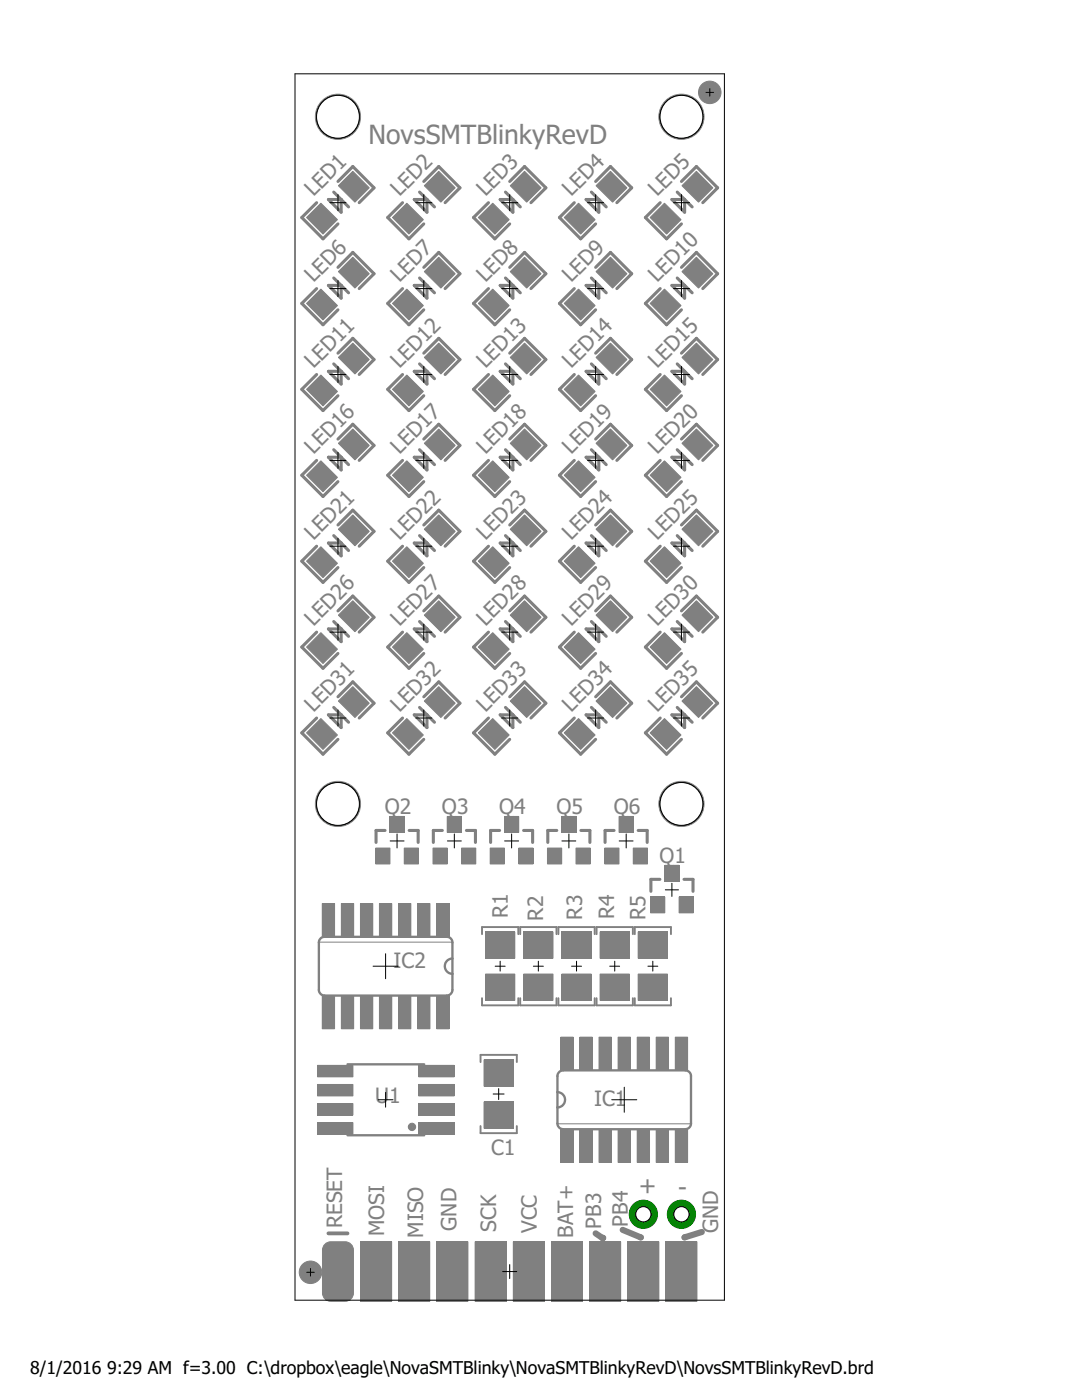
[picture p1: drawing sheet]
<svg xmlns="http://www.w3.org/2000/svg" width="216mm" height="279mm" viewBox="0 0 216 279" stroke-linecap="round" stroke-linejoin="round" font-family="sans-serif">
<g fill="#808080" stroke="#808080" stroke-width=".2">
<path d="M83.5 224h7.1v2.3h-7.1z"/>
<path d="M83.5 220.2h7.1v2.3h-7.1z"/>
<path d="M83.5 216.4h7.1v2.3h-7.1z"/>
<path d="M83.5 212.6h7.1v2.3h-7.1z"/>
<path d="M63.4 212.6h7v2.3h-7z"/>
<path d="M63.4 216.4h7v2.3h-7z"/>
<path d="M63.4 220.2h7v2.3h-7z"/>
<path d="M63.4 224h7v2.3h-7z"/>
<path d="M96.6 211.5h5.8v5.3h-5.8z"/>
<path d="M96.6 219.9h5.8v5.3h-5.8z"/>
<path d="M96.9 186h5.8v5.2h-5.8z"/>
<path d="M96.9 194.4h5.8v5.2h-5.8z"/>
<path d="M104.5 186h5.8v5.2h-5.8z"/>
<path d="M104.5 194.4h5.8v5.2h-5.8z"/>
<path d="M112.1 186h5.9v5.2h-5.9z"/>
<path d="M112.1 194.4h5.9v5.2h-5.9z"/>
<path d="M119.7 186h5.9v5.2h-5.9z"/>
<path d="M119.7 194.4h5.9v5.2h-5.9z"/>
<path d="M127.3 186h5.9v5.2h-5.9z"/>
<path d="M127.3 194.4h5.9v5.2h-5.9z"/>
<path d="M87.1 180.3h2.5v6.6h-2.5z"/>
<path d="M87.1 198.8h2.5v6.5h-2.5z"/>
<path d="M83.3 180.3h2.5v6.6h-2.5z"/>
<path d="M79.5 180.3h2.5v6.6h-2.5z"/>
<path d="M83.3 198.8h2.5v6.5h-2.5z"/>
<path d="M79.5 198.8h2.5v6.5h-2.5z"/>
<path d="M75.7 180.3h2.5v6.6h-2.5z"/>
<path d="M75.7 198.8h2.5v6.5h-2.5z"/>
<path d="M71.9 180.3h2.5v6.6h-2.5z"/>
<path d="M68.1 180.3h2.5v6.6h-2.5z"/>
<path d="M71.9 198.8h2.5v6.5h-2.5z"/>
<path d="M68.1 198.8h2.5v6.5h-2.5z"/>
<path d="M64.3 180.3h2.5v6.6h-2.5z"/>
<path d="M64.3 198.8h2.5v6.5h-2.5z"/>
<path d="M75 169.2h2.8v3.2h-2.8z"/>
<path d="M80.7 169.2h2.8v3.2h-2.8z"/>
<path d="M77.8 162.9h2.8v3.2h-2.8z"/>
<path d="M86.4 169.2h2.8v3.2h-2.8z"/>
<path d="M92.1 169.2h2.8v3.2h-2.8z"/>
<path d="M89.2 162.9h2.9v3.2h-2.9z"/>
<path d="M97.8 169.2h2.8v3.2h-2.8z"/>
<path d="M103.5 169.2h2.9v3.2h-2.9z"/>
<path d="M100.7 162.9h2.8v3.2h-2.8z"/>
<path d="M109.2 169.2h2.9v3.2h-2.9z"/>
<path d="M114.9 169.2h2.9v3.2h-2.9z"/>
<path d="M112.1 162.9h2.8v3.2h-2.8z"/>
<path d="M120.7 169.2h2.8v3.2h-2.8z"/>
<path d="M126.4 169.2h2.8v3.2h-2.8z"/>
<path d="M123.5 162.9h2.9v3.2h-2.9z"/>
<path d="M111.9 225.4h2.5v6.6h-2.5z"/>
<path d="M111.9 207h2.5v6.6h-2.5z"/>
<path d="M115.7 225.4h2.5v6.6h-2.5z"/>
<path d="M119.5 225.4h2.5v6.6h-2.5z"/>
<path d="M115.7 207h2.5v6.6h-2.5z"/>
<path d="M119.5 207h2.5v6.6h-2.5z"/>
<path d="M123.3 225.4h2.5v6.6h-2.5z"/>
<path d="M123.3 207h2.5v6.6h-2.5z"/>
<path d="M127.1 225.4h2.5v6.6h-2.5z"/>
<path d="M130.9 225.4h2.5v6.6h-2.5z"/>
<path d="M127.1 207h2.5v6.6h-2.5z"/>
<path d="M130.9 207h2.5v6.6h-2.5z"/>
<path d="M134.7 225.4h2.5v6.6h-2.5z"/>
<path d="M134.7 207h2.5v6.6h-2.5z"/>
<path d="M129.7 43.4l2.9-2.8 3.3 3.2-2.9 2.9z"/>
<path d="M136.1 37.1l2.9-2.9 3.2 3.3-2.8 2.8z"/>
<path d="M129.7 60.6l2.9-2.9 3.3 3.3-2.9 2.9z"/>
<path d="M136.1 54.2l2.9-2.9 3.2 3.3-2.8 2.9z"/>
<path d="M129.7 77.7l2.9-2.9 3.3 3.3-2.9 2.9z"/>
<path d="M136.1 71.3l2.9-2.8 3.2 3.3-2.8 2.8z"/>
<path d="M132.6 92l3.3 3.3-2.9 2.8-3.3-3.3z"/>
<path d="M136.1 88.5l2.9-2.9 3.2 3.3-2.8 2.9z"/>
<path d="M132.6 109.1l3.3 3.3-2.9 2.9-3.3-3.3z"/>
<path d="M136.1 105.6l2.9-2.8 3.2 3.2-2.8 2.9z"/>
<path d="M132.6 126.3l3.3 3.3-2.9 2.8-3.3-3.3z"/>
<path d="M136.1 122.8l2.9-2.9 3.2 3.3-2.8 2.9z"/>
<path d="M129.7 146.3l2.9-2.9 3.3 3.3-2.9 2.9z"/>
<path d="M136.1 139.9l2.9-2.9 3.2 3.3-2.8 2.9z"/>
<path d="M112.6 43.4l2.8-2.8 3.3 3.2-2.8 2.9z"/>
<path d="M118.9 37.1l2.9-2.9 3.3 3.3-2.9 2.8z"/>
<path d="M112.6 60.6l2.8-2.9 3.3 3.3-2.8 2.9z"/>
<path d="M118.9 54.2l2.9-2.9 3.3 3.3-2.9 2.9z"/>
<path d="M112.6 77.7l2.8-2.9 3.3 3.3-2.8 2.9z"/>
<path d="M118.9 71.3l2.9-2.8 3.3 3.3-2.9 2.8z"/>
<path d="M115.4 92l3.3 3.3-2.8 2.8-3.3-3.3z"/>
<path d="M118.9 88.5l2.9-2.9 3.3 3.3-2.9 2.9z"/>
<path d="M115.4 109.1l3.3 3.3-2.8 2.9-3.3-3.3z"/>
<path d="M118.9 105.6l2.9-2.8 3.3 3.2-2.9 2.9z"/>
<path d="M115.4 126.3l3.3 3.3-2.8 2.8-3.3-3.3z"/>
<path d="M118.9 122.8l2.9-2.9 3.3 3.3-2.9 2.9z"/>
<path d="M112.6 146.3l2.8-2.9 3.3 3.3-2.8 2.9z"/>
<path d="M118.9 139.9l2.9-2.9 3.3 3.3-2.9 2.9z"/>
<path d="M95.4 43.4l2.9-2.8 3.3 3.2-2.9 2.9z"/>
<path d="M104.7 34.2l3.3 3.3-2.9 2.8-3.3-3.2z"/>
<path d="M95.4 60.6l2.9-2.9 3.3 3.3-2.9 2.9z"/>
<path d="M104.7 51.3l3.3 3.3-2.9 2.9-3.3-3.3z"/>
<path d="M95.4 77.7l2.9-2.9 3.3 3.3-2.9 2.9z"/>
<path d="M101.8 71.3l2.9-2.8 3.3 3.3-2.9 2.8z"/>
<path d="M95.4 94.8l2.9-2.8 3.3 3.3-2.9 2.8z"/>
<path d="M101.8 88.5l2.9-2.9 3.3 3.3-2.9 2.9z"/>
<path d="M95.4 112l2.9-2.9 3.3 3.3-2.9 2.9z"/>
<path d="M101.8 105.6l2.9-2.8 3.3 3.2-2.9 2.9z"/>
<path d="M95.4 129.1l2.9-2.8 3.3 3.3-2.9 2.8z"/>
<path d="M104.7 119.9l3.3 3.3-2.9 2.9-3.3-3.3z"/>
<path d="M95.4 146.3l2.9-2.9 3.3 3.3-2.9 2.9z"/>
<path d="M104.7 137l3.3 3.3-2.9 2.9-3.3-3.3z"/>
<path d="M78.3 43.4l2.9-2.8 3.3 3.2-2.9 2.9z"/>
<path d="M84.7 37.1l2.8-2.9 3.3 3.3-2.8 2.8z"/>
<path d="M78.3 60.6l2.9-2.9 3.3 3.3-2.9 2.9z"/>
<path d="M84.7 54.2l2.8-2.9 3.3 3.3-2.8 2.9z"/>
<path d="M78.3 77.7l2.9-2.9 3.3 3.3-2.9 2.9z"/>
<path d="M84.7 71.3l2.8-2.8 3.3 3.3-2.8 2.8z"/>
<path d="M81.2 92l3.3 3.3-2.9 2.8-3.3-3.3z"/>
<path d="M84.7 88.5l2.8-2.9 3.3 3.3-2.8 2.9z"/>
<path d="M81.2 109.1l3.3 3.3-2.9 2.9-3.3-3.3z"/>
<path d="M84.7 105.6l2.8-2.8 3.3 3.2-2.8 2.9z"/>
<path d="M81.2 126.3l3.3 3.3-2.9 2.8-3.3-3.3z"/>
<path d="M84.7 122.8l2.8-2.9 3.3 3.3-2.8 2.9z"/>
<path d="M78.3 146.3l2.9-2.9 3.3 3.3-2.9 2.9z"/>
<path d="M84.7 139.9l2.8-2.9 3.3 3.3-2.8 2.9z"/>
<path d="M64 40.6l3.3 3.2-2.8 2.9-3.3-3.3z"/>
<path d="M67.5 37.1l2.9-2.9 3.3 3.3-2.9 2.8z"/>
<path d="M61.2 60.6l2.8-2.9 3.3 3.3-2.8 2.9z"/>
<path d="M67.5 54.2l2.9-2.9 3.3 3.3-2.9 2.9z"/>
<path d="M64 74.8l3.3 3.3-2.8 2.9-3.3-3.3z"/>
<path d="M67.5 71.3l2.9-2.8 3.3 3.3-2.9 2.8z"/>
<path d="M64 92l3.3 3.3-2.8 2.8-3.3-3.3z"/>
<path d="M67.5 88.5l2.9-2.9 3.3 3.3-2.9 2.9z"/>
<path d="M64 109.1l3.3 3.3-2.8 2.9-3.3-3.3z"/>
<path d="M67.5 105.6l2.9-2.8 3.3 3.2-2.9 2.9z"/>
<path d="M64 126.3l3.3 3.3-2.8 2.8-3.3-3.3z"/>
<path d="M67.5 122.8l2.9-2.9 3.3 3.3-2.9 2.9z"/>
<path d="M61.2 146.3l2.8-2.9 3.3 3.3-2.8 2.9z"/>
<path d="M67.5 139.9l2.9-2.9 3.3 3.3-2.9 2.9z"/>
<path d="M129.8 179h2.9v3.2h-2.9z"/>
<path d="M135.5 179h2.8v3.2h-2.8z"/>
<path d="M132.7 172.7h2.8v3.2h-2.8z"/>
<path d="M72 247.8h6.1v11.9h-6.1z"/>
<path d="M79.6 247.8h6.1v11.9h-6.1z"/>
<path d="M87.2 247.8h6.2v11.9h-6.2z"/>
<path d="M94.8 247.8h6.2v11.9h-6.2z"/>
<path d="M102.4 247.8h6.2v11.9h-6.2z"/>
<path d="M110 247.8h6.2v11.9h-6.2z"/>
<path d="M117.7 247.8h6.1v11.9h-6.1z"/>
<path d="M125.3 247.8h6.2v11.9h-6.2z"/>
<path d="M132.9 247.8h6.2v11.9h-6.2z"/>
</g>
<g fill="#808080" stroke="#808080" stroke-width=".2">
<path d="M64.8 248.3l.8-.4 .4-.1h2.9a1.67 1.67 0 0 1 1.6 1.7v8.5a1.67 1.67 0 0 1-1.6 1.7h-2.9a1.67 1.67 0 0 1-1.7-1.7v-8.5l.1-.5z" fill-rule="evenodd"/>
<path d="M81.7 224.3a.74 .74 0 0 1 1.2 .3 .74 .74 0 0 1-.5 1 .74 .74 0 0 1-.9-.7h.6l.1-.1 .1 .1-.1 .1-.1-.1h-.6z" fill-rule="evenodd"/>
<circle cx="62" cy="253.9" r="2.24"/>
<circle cx="141.6" cy="18.4" r="2.24"/>
<circle cx="67.4" cy="23.3" r="4.5"/>
<circle cx="136" cy="23.3" r="4.5"/>
<circle cx="67.4" cy="160.4" r="4.5"/>
<circle cx="136" cy="160.4" r="4.5"/>
<circle cx="128.4" cy="242.3" r="1.52"/>
<circle cx="136" cy="242.3" r="1.52"/>
</g>
<path d="M64.1 187.2l.7-.2h24.3l.5 .1 .6 .5 .1 .5v9.4l-.1 .5-.3 .4-.8 .3h-24.3l-.5-.1-.6-.6-.1-.5v-9.4l.1-.5zM90.3 191.3a1.52 1.52 0 0 0-1.5 1.5 1.52 1.52 0 0 0 1.5 1.6M69.3 212.4h15.3M111.2 218a1.52 1.52 0 0 1 1.6 1.5 1.52 1.52 0 0 1-1.6 1.5M111.7 213.9l.7-.3h24.3l.5 .1 .4 .4 .3 .7v9.4l-.1 .5-.3 .4-.8 .3h-24.3l-.5-.2-.6-.5-.1-.5v-9.4l.1-.5zM69.3 226.6h15.3" fill="none" stroke="#808080" stroke-width=".47"/>
<path d="M96.2 186.4v-1.4h7.2v1.4M96.2 199.2v1.4h7.2v-1.4M103.8 186.4v-1.4h7.2v1.4M103.8 199.2v1.4h7.2v-1.4M111.4 186.4v-1.4h7.3v1.4M111.4 199.2v1.4h7.3v-1.4M119 186.4v-1.4h7.3v1.4M119 199.2v1.4h7.3v-1.4M126.7 186.4v-1.4h7.2v1.4M126.7 199.2v1.4h7.2v-1.4M95.9 212v-1.5h7.2v1.5M95.9 224.7v1.4h7.2v-1.4" fill="none" stroke="#808080" stroke-width=".38"/>
<path d="M63.6 188h26.7M111.2 224.3h26.7" fill="none" stroke="#808080" stroke-width=".2"/>
<g fill="none" stroke="#808080" stroke-width=".61">
<path d="M65.5 39.8h2.6v2.6zM66.6 38.3l3 3M67.4 36.2l3-3 4.2 4.3-2.9 2.9M82.7 39.8h2.5v2.6zM83.7 38.3l1.5 1.5M84.6 36.2l2.9-3 4.3 4.3-3 2.9M85.2 39.8l1.5 1.5M99.8 39.8h2.5v2.6zM100.9 38.3l1.4 1.5M101.7 36.2l3-3 4.2 4.3-3 2.9M102.3 39.8l1.5 1.5M116.9 39.8h2.6v2.6z"/>
<path d="M118 38.3l3 3M118.9 36.2l2.9-3 4.2 4.3-2.9 2.9M134.1 39.8h2.5v2.6zM135.1 38.3l1.5 1.5M136 36.2l3-3 4.2 4.3-3 2.9M136.6 39.8l1.5 1.5M63.2 57.6l-3 3 4.3 4.2 2.9-3M63.2 40.4l-3 3 4.3 4.3 2.9-3M65.5 57h2.6v2.5zM66.6 55.5l3 2.9M67.4 53.4l3-3 4.2 4.2-2.9 3M80.3 40.4l-2.9 3 4.2 4.3 3-3"/>
<path d="M80.3 57.6l-2.9 3 4.2 4.2 3-3M82.7 57h2.5v2.5zM83.7 55.5l1.5 1.5M84.6 53.4l2.9-3 4.3 4.2-3 3M85.2 57l1.5 1.4M97.5 40.4l-3 3 4.2 4.3 3-3M97.5 57.6l-3 3 4.2 4.2 3-3M99.8 57h2.5v2.5zM100.9 55.5l2.9 2.9M101.7 53.4l3-3 4.2 4.2-3 3M114.6 57.6l-3 3 4.3 4.2 3-3M114.6 40.4l-3 3 4.3 4.3 3-3"/>
<path d="M116.9 57h2.6v2.5zM118 55.5l3 2.9M118.9 53.4l2.9-3 4.2 4.2-2.9 3M131.7 40.4l-2.9 3 4.2 4.3 3-3M131.7 57.6l-2.9 3 4.2 4.2 3-3M134.1 57h2.5v2.5zM135.1 55.5l1.5 1.5M136 53.4l3-3 4.2 4.2-3 3M136.6 57l1.5 1.4M63.2 74.7l-3 3 4.3 4.2 2.9-2.9M65.5 74.1h2.6v2.5zM66.6 72.6l3 3"/>
<path d="M67.4 70.5l3-3 4.2 4.3-2.9 2.9M80.3 74.7l-2.9 3 4.2 4.2 3-2.9M82.7 74.1h2.5v2.5zM83.7 72.6l1.5 1.5M84.6 70.5l2.9-3 4.3 4.3-3 2.9M85.2 74.1l1.5 1.5M97.5 74.7l-3 3 4.2 4.2 3-2.9M99.8 74.1h2.5v2.5zM100.9 72.6l2.9 3M101.7 70.5l3-3 4.2 4.3-3 2.9M114.6 74.7l-3 3 4.3 4.2 3-2.9M116.9 74.1h2.6v2.5z"/>
<path d="M118 72.6l3 3M118.9 70.5l2.9-3 4.2 4.3-2.9 2.9M131.7 74.7l-2.9 3 4.2 4.2 3-2.9M134.1 74.1h2.5v2.5zM135.1 72.6l1.5 1.5M136 70.5l3-3 4.2 4.3-3 2.9M136.6 74.1l1.5 1.5M63.2 91.9l-3 2.9 4.3 4.3 2.9-3M65.5 91.2h2.6v2.6zM66.6 89.7l1.5 1.5M67.4 87.6l3-2.9 4.2 4.2-2.9 3M68.1 91.2l1.5 1.5"/>
<path d="M80.3 91.9l-2.9 2.9 4.2 4.3 3-3M82.7 91.2h2.5v2.6zM83.7 89.7l1.5 1.5M84.6 87.6l2.9-2.9 4.3 4.2-3 3M85.2 91.2l1.5 1.5M97.5 91.9l-3 2.9 4.2 4.3 3-3M99.8 91.2h2.5v2.6zM100.9 89.7l1.4 1.5M101.7 87.6l3-2.9 4.2 4.2-3 3M102.3 91.2l1.5 1.5M114.6 91.9l-3 2.9 4.3 4.3 3-3M116.9 91.2h2.6v2.6z"/>
<path d="M118 89.7l1.5 1.5M118.9 87.6l2.9-2.9 4.2 4.2-2.9 3M119.5 91.2l1.5 1.5M131.7 91.9l-2.9 2.9 4.2 4.3 3-3M134.1 91.2h2.5v2.6zM135.1 89.7l1.5 1.5M136 87.6l3-2.9 4.2 4.2-3 3M136.6 91.2l1.5 1.5M63.2 109l-3 3 4.3 4.2 2.9-2.9M65.5 108.4h2.6v2.5zM66.6 106.9l1.5 1.5M67.4 104.8l3-3 4.2 4.2-2.9 3"/>
<path d="M68.1 108.4l1.5 1.5M80.3 109l-2.9 3 4.2 4.2 3-2.9M82.7 108.4h2.5v2.5zM83.7 106.9l3 3M84.6 104.8l2.9-3 4.3 4.2-3 3M97.5 109l-3 3 4.2 4.2 3-2.9M99.8 108.4h2.5v2.5zM100.9 106.9l1.4 1.5M101.7 104.8l3-3 4.2 4.2-3 3M102.3 108.4l1.5 1.5M114.6 109l-3 3 4.3 4.2 3-2.9M116.9 108.4h2.6v2.5z"/>
<path d="M118 106.9l1.5 1.5M118.9 104.8l2.9-3 4.2 4.2-2.9 3M119.5 108.4l1.5 1.5M131.7 109l-2.9 3 4.2 4.2 3-2.9M134.1 108.4h2.5v2.5zM135.1 106.9l3 3M136 104.8l3-3 4.2 4.2-3 3M63.2 126.2l-3 2.9 4.3 4.3 2.9-3M65.5 125.5h2.6v2.6zM66.6 124l3 3M67.4 121.9l3-2.9 4.2 4.2-2.9 3M67.4 139.1l3-3 4.2 4.2-2.9 3"/>
<path d="M80.3 126.2l-2.9 2.9 4.2 4.3 3-3M82.7 125.5h2.5v2.6zM83.7 124l1.5 1.5M84.6 121.9l2.9-2.9 4.3 4.2-3 3M84.6 139.1l2.9-3 4.3 4.2-3 3M85.2 125.5l1.5 1.5M97.5 126.2l-3 2.9 4.2 4.3 3-3M99.8 125.5h2.5v2.6zM100.9 124l2.9 3M101.7 121.9l3-2.9 4.2 4.2-3 3M101.7 139.1l3-3 4.2 4.2-3 3M114.6 126.2l-3 2.9 4.3 4.3 3-3"/>
<path d="M116.9 125.5h2.6v2.6zM118 124l3 3M118.9 121.9l2.9-2.9 4.2 4.2-2.9 3M118.9 139.1l2.9-3 4.2 4.2-2.9 3M131.7 126.2l-2.9 2.9 4.2 4.3 3-3M134.1 125.5h2.5v2.6zM135.1 124l1.5 1.5M136 121.9l3-2.9 4.2 4.2-3 3M136 139.1l3-3 4.2 4.2-3 3M136.6 125.5l1.5 1.5M63.2 143.3l-3 3 4.3 4.2 2.9-2.9M65.5 142.7h2.6v2.5z"/>
<path d="M66.6 141.2l1.5 1.5M68.1 142.7l1.5 1.4M80.3 143.3l-2.9 3 4.2 4.2 3-2.9M82.7 142.7h2.5v2.5zM83.7 141.2l1.5 1.5M85.2 142.7l1.5 1.4M97.5 143.3l-3 3 4.2 4.2 3-2.9M99.8 142.7h2.5v2.5zM100.9 141.2l2.9 2.9M114.6 143.3l-3 3 4.3 4.2 3-2.9M116.9 142.7h2.6v2.5zM118 141.2l3 2.9"/>
<path d="M131.7 143.3l-2.9 3 4.2 4.2 3-2.9M134.1 142.7h2.5v2.5zM135.1 141.2l1.5 1.5M136.6 142.7l1.5 1.4M76.8 165.7h-1.8v2.4M81.6 165.7h1.8v2.4M88.3 165.7h-1.8v2.4M93.1 165.7h1.8v2.4M99.7 165.7h-1.8v2.4M104.5 165.7h1.8v2.4M111.1 165.7h-1.8v2.4M115.9 165.7h1.8v2.4"/>
<path d="M122.5 165.7h-1.8v2.4M127.3 165.7h1.8v2.4M131.7 175.5h-1.8v2.4M136.5 175.5h1.8v2.4"/>
</g>
<path d="M65.5 246.1h3.8" fill="none" stroke="#808080" stroke-width=".76"/>
<path d="M118.9 246.1l1.4 1-.1-.1h.2M124.2 245.4l3.7 1.6-.2-.1M140 245.9l-3.4 1.1 .2-.1" fill="none" stroke="#808080" stroke-width="1.2"/>
<g fill="none" stroke="#000" stroke-width=".2">
<path d="M140.9 18.4h1.5M141.6 17.7v1.5M66.5 23.3h1.8M67.4 22.4v1.8M67.4 38.8v3.3M84.6 38.8v3.3M101.7 38.8v3.3M118.9 38.8v3.3M135.1 23.3h1.8M136 22.4v1.8M136 38.8v3.3M65.8 40.4h3.2"/>
<path d="M65.8 57.6h3.2M67.4 56v3.2M83 40.4h3.2M83 57.6h3.2M84.6 56v3.2M100.1 40.4h3.2M100.1 57.6h3.2M101.7 56v3.2M117.2 40.4h3.2M117.2 57.6h3.2M118.9 56v3.2M134.4 40.4h3.2"/>
<path d="M134.4 57.6h3.2M136 56v3.2M65.8 74.7h3.2M67.4 73.1v3.2M83 74.7h3.2M84.6 73.1v3.2M100.1 74.7h3.2M101.7 73.1v3.2M117.2 74.7h3.2M118.9 73.1v3.2M134.4 74.7h3.2M136 73.1v3.2"/>
<path d="M65.8 91.9h3.2M67.4 90.3v3.2M83 91.9h3.2M84.6 90.3v3.2M100.1 91.9h3.2M101.7 90.3v3.2M117.2 91.9h3.2M118.9 90.3v3.2M134.4 91.9h3.2M136 90.3v3.2M65.8 109h3.2M67.4 107.4v3.2"/>
<path d="M83 109h3.2M84.6 107.4v3.2M100.1 109h3.2M101.7 107.4v3.2M117.2 109h3.2M118.9 107.4v3.2M134.4 109h3.2M136 107.4v3.2M65.8 126.2h3.2M67.4 124.6v3.2M83 126.2h3.2M84.6 124.6v3.2"/>
<path d="M100.1 126.2h3.2M101.7 124.6v3.2M117.2 126.2h3.2M118.9 124.6v3.2M134.4 126.2h3.2M136 124.6v3.2M65.8 143.3h3.2M67.4 141.7v3.2M67.4 159.6v1.7M83 143.3h3.2M84.6 141.7v3.2M100.1 143.3h3.2"/>
<path d="M101.7 141.7v3.2M117.2 143.3h3.2M118.9 141.7v3.2M134.4 143.3h3.2M136 141.7v3.2M136 159.6v1.7M66.5 160.4h1.8M77.9 167.8h2.7M79.2 166.4v2.8M89.3 167.8h2.8M90.7 166.4v2.8M100.7 167.8h2.8"/>
<path d="M102.1 166.4v2.8M112.1 167.8h2.8M113.5 166.4v2.8M123.5 167.8h2.8M124.9 166.4v2.8M132.8 177.6h2.6M134.1 176.3v2.6M135.1 160.4h1.8M74.4 192.8h5.1M76.9 190.3v5M98.8 192.8h2M99.8 191.8v2"/>
<path d="M106.4 192.8h2M107.4 191.8v2M114 192.8h2M115 191.8v2M121.7 192.8h1.9M122.7 191.8v2M129.3 192.8h2M130.3 191.8v2M75.5 219.5h2.9M76.9 218v3M98.4 218.3h2.2M99.5 217.3v2.1"/>
<path d="M122.1 219.5h5M124.6 217v5M61.2 253.9h1.5M62 253.2v1.5M100.3 253.8h2.8M101.7 252.4v2.8M127.6 242.3h1.5M128.4 241.6v1.5M135.2 242.3h1.5M136 241.6v1.5"/>
</g>
<circle cx="128.4" cy="242.3" r="2.82" fill="#008000" stroke="#008000" stroke-width=".2"/>
<circle cx="128.4" cy="242.3" r="1.52" fill="#fff" stroke="#000" stroke-width=".2"/>
<circle cx="136" cy="242.3" r="2.82" fill="#008000" stroke="#008000" stroke-width=".2"/>
<circle cx="136" cy="242.3" r="1.52" fill="#fff" stroke="#000" stroke-width=".2"/>
<g fill="none" stroke="#000" stroke-width=".2">
<path d="M58.9 14.7h85.6v244.8h-85.6z"/>
<circle cx="67.4" cy="23.3" r="4.3"/>
</g>
<circle cx="67.4" cy="23.3" r="4.3" fill="#fff" stroke="#000" stroke-width=".2"/>
<circle cx="136" cy="23.3" r="4.3" fill="none" stroke="#000" stroke-width=".2"/>
<circle cx="136" cy="23.3" r="4.3" fill="#fff" stroke="#000" stroke-width=".2"/>
<circle cx="67.4" cy="160.4" r="4.3" fill="none" stroke="#000" stroke-width=".2"/>
<circle cx="67.4" cy="160.4" r="4.3" fill="#fff" stroke="#000" stroke-width=".2"/>
<circle cx="136" cy="160.4" r="4.3" fill="none" stroke="#000" stroke-width=".2"/>
<circle cx="136" cy="160.4" r="4.3" fill="#fff" stroke="#000" stroke-width=".2"/>
<text font-size="5.3" fill="#808080" x="73.5" y="28.8">NovsSMTBlinkyRevD</text>
<g font-size="4.8" fill="#808080">
<text x="127.5" y="238.2">+</text>
<text x="135.3" y="238.6">-</text>
</g>
<g font-size="4.2" fill="#808080">
<text x="62.6" y="39.4" transform="rotate(-45 62.6 39.4)">LED1</text>
<text x="79.7" y="39.4" transform="rotate(-45 79.7 39.4)">LED2</text>
<text x="96.9" y="39.4" transform="rotate(-45 96.9 39.4)">LED3</text>
<text x="114" y="39.4" transform="rotate(-45 114 39.4)">LED4</text>
<text x="131.1" y="39.4" transform="rotate(-45 131.1 39.4)">LED5</text>
<text x="62.6" y="56.5" transform="rotate(-45 62.6 56.5)">LED6</text>
<text x="79.7" y="56.5" transform="rotate(-45 79.7 56.5)">LED7</text>
<text x="96.9" y="56.5" transform="rotate(-45 96.9 56.5)">LED8</text>
<text x="114" y="56.5" transform="rotate(-45 114 56.5)">LED9</text>
<text x="131.1" y="56.5" transform="rotate(-45 131.1 56.5)">LED10</text>
<text x="62.6" y="73.7" transform="rotate(-45 62.6 73.7)">LED1</text>
<text x="79.7" y="73.7" transform="rotate(-45 79.7 73.7)">LED12</text>
<text x="96.9" y="73.7" transform="rotate(-45 96.9 73.7)">LED13</text>
<text x="114" y="73.7" transform="rotate(-45 114 73.7)">LED14</text>
<text x="131.1" y="73.7" transform="rotate(-45 131.1 73.7)">LED15</text>
<text x="62.6" y="90.8" transform="rotate(-45 62.6 90.8)">LED16</text>
<text x="79.7" y="90.8" transform="rotate(-45 79.7 90.8)">LED17</text>
<text x="96.9" y="90.8" transform="rotate(-45 96.9 90.8)">LED18</text>
<text x="114" y="90.8" transform="rotate(-45 114 90.8)">LED19</text>
<text x="131.1" y="90.8" transform="rotate(-45 131.1 90.8)">LED20</text>
<text x="62.6" y="107.9" transform="rotate(-45 62.6 107.9)">LED21</text>
<text x="79.7" y="107.9" transform="rotate(-45 79.7 107.9)">LED2</text>
<text x="96.9" y="107.9" transform="rotate(-45 96.9 107.9)">LED23</text>
<text x="114" y="107.9" transform="rotate(-45 114 107.9)">LED24</text>
<text x="131.1" y="107.9" transform="rotate(-45 131.1 107.9)">LED25</text>
<text x="62.6" y="125.1" transform="rotate(-45 62.6 125.1)">LED26</text>
<text x="79.7" y="125.1" transform="rotate(-45 79.7 125.1)">LED27</text>
<text x="96.9" y="125.1" transform="rotate(-45 96.9 125.1)">LED28</text>
<text x="114" y="125.1" transform="rotate(-45 114 125.1)">LED29</text>
<text x="131.1" y="125.1" transform="rotate(-45 131.1 125.1)">LED30</text>
<text x="62.6" y="142.2" transform="rotate(-45 62.6 142.2)">LED31</text>
<text x="79.7" y="142.2" transform="rotate(-45 79.7 142.2)">LED32</text>
<text x="96.9" y="142.2" transform="rotate(-45 96.9 142.2)">LED3</text>
<text x="114" y="142.2" transform="rotate(-45 114 142.2)">LED34</text>
<text x="131.1" y="142.2" transform="rotate(-45 131.1 142.2)">LED35</text>
<text x="76.8" y="162.5">Q2</text>
<text x="88.2" y="162.5">Q3</text>
<text x="99.6" y="162.5">Q4</text>
<text x="111" y="162.5">Q5</text>
<text x="122.5" y="162.5">Q6</text>
<text x="131.6" y="172.3">Q1</text>
<text x="101.4" y="183.2" transform="rotate(-90 101.4 183.2)">R1</text>
<text x="108.4" y="183.7" transform="rotate(-90 108.4 183.7)">R2</text>
<text x="116.1" y="183.5" transform="rotate(-90 116.1 183.5)">R3</text>
<text x="122.5" y="183.4" transform="rotate(-90 122.5 183.4)">R4</text>
<text x="128.8" y="183.6" transform="rotate(-90 128.8 183.6)">R5</text>
<text x="78.6" y="193.2">IC2</text>
<text x="74.9" y="220.2">U</text>
<text x="77.6" y="220.2">1</text>
<text x="118.6" y="220.8">IC1</text>
<text x="98" y="230.4">C1</text>
<text x="68.3" y="245.2" transform="rotate(-90 68.3 245.2)">RESET</text>
<text x="91.1" y="245.6" transform="rotate(-90 91.1 245.6)">GND</text>
<text x="99" y="245.9" transform="rotate(-90 99 245.9)">SCK</text>
<text x="120" y="245.2" transform="rotate(-90 120 245.2)">PB3</text>
<text x="125.3" y="244.8" transform="rotate(-90 125.3 244.8)">PB4</text>
<text x="76.7" y="246.7" transform="rotate(-90 76.7 246.7)">MOSI</text>
<text x="84.4" y="247" transform="rotate(-90 84.4 247)">MISO</text>
<text x="107.1" y="246.1" transform="rotate(-90 107.1 246.1)">VCC</text>
<text x="114.4" y="247" transform="rotate(-90 114.4 247)">BAT+</text>
<text x="143.3" y="246.1" transform="rotate(-90 143.3 246.1)">GND</text>
</g>
<g font-size="3.5">
<text x="6" y="274.2">8/1/2016</text>
<text x="21.4" y="274.2">9:29 AM f=3.00 C:\dropbox\eagle\NovaSMTBlinky\NovaSMTBlinkyRevD\NovsSMTBlinkyRevD.brd</text>
</g>
</svg>
